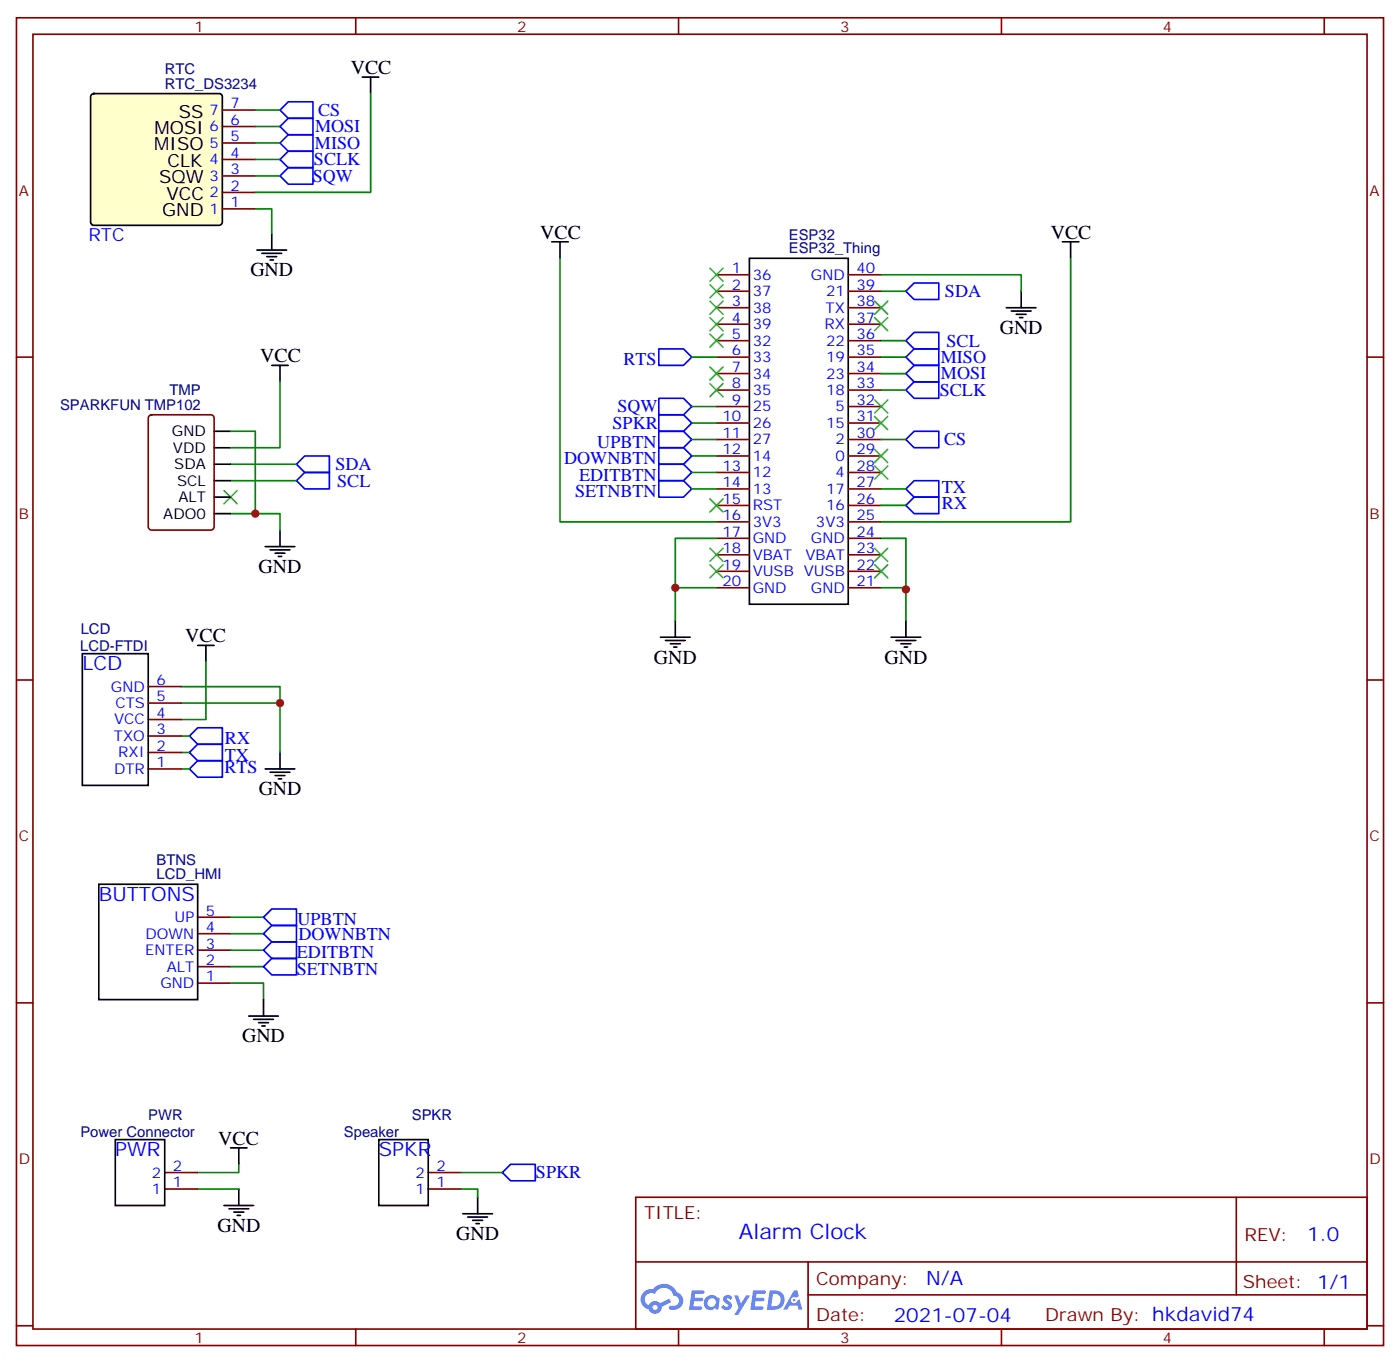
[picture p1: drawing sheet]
<svg xmlns="http://www.w3.org/2000/svg" width="300mm" height="292mm" viewBox="0 0 300 292" stroke-linecap="round" stroke-linejoin="round" font-family="sans-serif">
<g fill="none" stroke="#870000" stroke-width=".35">
<path d="M3.5 3.8h292.8v284.3h-292.8zM7.1 7.3h285.7v277.3h-285.7zM76.2 3.8v3.5M145.3 3.8v3.5M214.5 3.8v3.5M283.6 3.8v3.5M3.5 76.5h3.6M292.8 76.5h3.5M3.5 145.6h3.6M292.8 145.6h3.5M3.5 214.8h3.6M292.8 214.8h3.5"/>
<path d="M136.2 256.4h156.6v28.2h-156.6zM264.8 256.4v20.9M136.2 270.2h156.5M173.1 277.3h119.6M173.1 270.2v14.2M3.5 283.9h3.6M76.2 284.6v3.5M145.3 284.6v3.5M214.5 284.6v3.5M283.6 284.6v3.5M292.8 283.9h3.5"/>
</g>
<g fill="#5487ff">
<path d="M155.2 277.6a1.22 1.22 0 0 1 1.7 .2l-.4 .6a.47 .47 0 0 0-.4-.4 .47 .47 0 0 0-.5 .2l.1 .1a1.55 1.55 0 0 1 1 1.5 1.34 1.34 0 0 1-2.2 .2l.4-.6 .8 .5a.29 .29 0 0 0 .3-.3 .29 .29 0 0 0-.3-.3 1.04 1.04 0 0 1-.5-1.7z"/>
<path d="M148.2 276.3h2.1a.43 .43 0 0 1 .4 .1 .43 .43 0 0 1 .2 .5l-.4 .2h-1.6l-.1 .8h1.5a.37 .37 0 0 1 .3 .4 .37 .37 0 0 1-.4 .4h-1.5l-.2 1.1h1.3a.43 .43 0 0 1 .4 0 .43 .43 0 0 1 .1 .5l-.3 .2h-2.4z"/>
<path d="M161.3 276.3h2.1a.43 .43 0 0 1 .5 .1 .43 .43 0 0 1 .1 .5l-.3 .2h-1.7l-.1 .8h1.5a.37 .37 0 0 1 .4 .4 .37 .37 0 0 1-.4 .4h-1.6l-.2 1.1h1.3a.43 .43 0 0 1 .5 0 .43 .43 0 0 1 .1 .5l-.3 .2h-2.5z"/>
<path d="M170.1 276.3h.7l.3 1.3-.6 .3a.69 .69 0 0 0-1 .3 .69 .69 0 0 0 .4 .9 .69 .69 0 0 0 .9-.6l.5-.2 .5 2.2h-.7l-.3-.9h-1.7l-.5 .9h-.9z"/>
<path d="M157.3 277.4h.8l.6 1.8 1.1-1.8h.8l-2.5 4.2h-.8l.9-1.5z"/>
<path d="M164.8 276.3l-.5 4.2h1.3a2.11 2.11 0 0 0 2.4-2.1 2.11 2.11 0 0 0-2.5-2.1zM165.6 277.1a1.39 1.39 0 0 1 1.6 1.4 1.39 1.39 0 0 1-1.8 1.3h-.2z"/>
<path d="M151.2 277.9a1.47 1.47 0 0 0-.2 2.1 1.47 1.47 0 0 0 2.1 .2l.8 .3 .2-2.3-.1-.3h-.4a1.49 1.49 0 0 0-2.4 0zM151.8 278.3a.92 .92 0 0 1 1.5 .5 .92 .92 0 0 1-1.2 1.1 .9 .9 0 0 1-.3-1.6z"/>
<path d="M137.9 276.7a2.18 2.18 0 0 0 1 3.7 1.44 1.44 0 0 0 1.7 .9 1.44 1.44 0 0 0 1.1-1.4l2-1.1-.4-.7-1.9 1a1.47 1.47 0 0 0-2.4 .4 1.39 1.39 0 0 1-.7-1.9 1.39 1.39 0 0 1 2-.5 2.08 2.08 0 0 1 2.1-1.3 2.08 2.08 0 0 1 1.9 1.7 1.07 1.07 0 0 1 1.1 1 1.07 1.07 0 0 1-1 1.1h-.6a.43 .43 0 0 0-.6 .4 .43 .43 0 0 0 .5 .5 2 2 0 0 0 2.4-1 2 2 0 0 0-.7-2.6l-.5-.2a2.98 2.98 0 0 0-5-.6l-1.1 .1zM139.8 280a.54 .54 0 0 1 1 0 .54 .54 0 0 1-1 0z"/>
<circle cx="170.1" cy="278.4" r=".26"/>
</g>
<path d="M160.5 55.3h21.2v74.1h-21.2z" fill="none" stroke="#000" stroke-width=".35"/>
<g fill="none" stroke="#870000" stroke-width=".35">
<path d="M153.5 58.8h7M181.7 58.8h7M153.5 62.4h7M153.5 65.9h7M153.5 69.4h7M153.5 73h7M153.5 76.5h7M181.7 62.4h7M181.7 65.9h7M181.7 69.4h7M181.7 73h7M181.7 76.5h7"/>
<path d="M153.5 83.5h7M153.5 87.1h7M153.5 90.6h7M153.5 94.1h7M153.5 97.6h7M153.5 80h7M181.7 83.5h7M181.7 87.1h7M181.7 90.6h7M181.7 94.1h7M181.7 97.6h7M181.7 80h7"/>
<path d="M153.5 101.2h7M153.5 104.7h7M153.5 108.2h7M153.5 111.8h7M153.5 115.3h7M153.5 118.8h7M181.7 101.2h7M181.7 104.7h7M181.7 108.2h7M181.7 111.8h7M181.7 115.3h7M181.7 118.8h7"/>
<path d="M153.5 122.3h7M153.5 125.9h7M181.7 122.3h7M181.7 125.9h7"/>
</g>
<path d="M19.6 20.2l.5-.2h26.8a.71 .71 0 0 1 .7 .7v26.9a.76 .76 0 0 1-.7 .7h-26.8a.76 .76 0 0 1-.7-.7v-26.9z" fill="#ffc" stroke="#000" stroke-width=".35"/>
<g fill="none" stroke="#870000" stroke-width=".35">
<path d="M47.6 37.7h7.1M47.6 34.1h7.1M47.6 30.6h7.1M47.6 27.1h7.1M47.6 23.6h7.1M47.6 44.7h7.1M47.6 41.2h7.1M32 89l.5-.2h12.7a.71 .71 0 0 1 .7 .7v23.3a.76 .76 0 0 1-.7 .7h-12.7a.76 .76 0 0 1-.8-.7v-23.3zM42.3 200h7.1M42.3 196.4h7.1M42.3 210.5h7.1M42.3 207h7.1"/>
<path d="M42.3 203.5h7.1M35.3 254.6h7M35.3 251.1h7M91.7 254.6h7.1M91.7 251.1h7.1"/>
</g>
<g fill="none" stroke="#000" stroke-width=".35">
<path d="M77.6 16.5h3.5M79.4 16.5v3.5M55 53.6h6.4M56.1 54.3h4.2M57.1 55h2.2M57.9 55.7h.7M58.2 50v3.6M118.2 51.8h3.5M119.9 51.8v3.5M227.5 51.8h3.6M229.3 51.8v3.5M58.2 78.2h3.5"/>
<path d="M60 78.2v3.6M215.5 65.9h6.4M216.6 66.6h4.2M217.7 67.3h2.1M218.4 68h.7M218.7 62.4v3.5M45.9 99.4h3.5M45.9 95.9h3.5M45.9 92.4h3.5M45.9 110h3.5M45.9 106.5h3.5M45.9 102.9h3.5"/>
<path d="M56.8 117.1h6.3M57.9 117.8h4.2M58.9 118.5h2.1M59.6 119.2h.7M60 113.5v3.6M42.3 138.2h3.6M44.1 138.2v3.5M141.5 136.5h6.3M142.5 137.2h4.3M143.6 137.9h2.1M144.3 138.6h.7M144.6 132.9v3.6"/>
<path d="M190.9 136.5h6.3M191.9 137.2h4.2M193 137.9h2.1M193.7 138.6h.7M194 132.9v3.6M56.8 164.7h6.3M57.9 165.4h4.2M58.9 166.1h2.1M59.6 166.8h.7M60 161.1v3.6M21.2 189.4h21.1v24.7h-21.1zM53.3 217.6h6.3"/>
<path d="M54.3 218.3h4.3M55.4 219h2.1M56.1 219.7h.7M56.4 214.1v3.5M24.7 244.1h10.6v14.1h-10.6zM48 258.2h6.3M49 258.9h4.3M49.4 245.8h3.5M50.1 259.6h2.1M51.2 245.8v3.5M51.2 254.6v3.6M81.1 244.1h10.6v14.1h-10.6z"/>
<path d="M99.1 259.9h6.4M102.3 256.4v3.5M50.8 260.3h.7M100.2 260.6h4.2M101.2 261.3h2.2M102 262h.7"/>
</g>
<g fill="none" stroke="#008700" stroke-width=".35">
<path d="M54.7 23.6h5.3M54.7 27.1h5.3M54.7 30.6h5.3M54.7 34.1h5.3M54.7 37.7h5.3M79.4 20v21.2h-24.7M54.7 44.7h3.5v5.3M119.9 55.3v56.5h33.6M188.7 58.8h30v3.6M229.3 55.3v56.5h-40.6M148.2 76.5h5.3M188.7 62.4h5.3"/>
<path d="M188.7 73h5.3M188.7 76.5h5.3M49.4 92.4h5.3v17.6M49.4 99.4h14.1M60 81.8v14.1h-10.6M148.2 94.1h5.3M148.2 87.1h5.3M148.2 97.6h5.3M148.2 90.6h5.3M188.7 94.1h5.3M188.7 83.5h5.3M188.7 80h5.3"/>
<path d="M49.4 110h10.6v3.5M49.4 102.9h14.1M148.2 104.7h5.3M148.2 101.2h5.3M153.5 115.3h-8.9v10.6M188.7 115.3h5.3v10.9M188.7 104.7h5.3M188.7 108.2h5.3M153.5 125.9h-8.9v7M188.7 125.9h5.3v7M38.8 150.6h21.2v10.5M38.8 147h21.2v3.6"/>
<path d="M38.8 157.6h1.8M44.1 141.7v12.4h-5.3M38.8 164.7h1.8M38.8 161.1h1.8M49.4 200h7M49.4 196.4h7M49.4 210.5h7v3.6M49.4 207h7M49.4 203.5h7M42.3 254.6h8.9M51.2 249.3v1.8h-8.9M98.8 254.6h3.5v1.8"/>
<path d="M98.8 251.1h8.8"/>
</g>
<g fill="none" stroke="#00f" stroke-width=".35">
<path d="M60 27.1l1.7-1.8h5.3v3.6h-5.3zM60 30.6l1.7-1.7h5.3v3.5h-5.3zM60 34.1l1.7-1.7h5.3v3.5h-5.3zM60 37.7l1.7-1.8h5.3v3.5h-5.3zM61.7 21.8h5.3v3.5h-5.3l-1.7-1.7zM141.1 74.7h5.3l1.8 1.8-1.8 1.7h-5.3zM194 73l1.8-1.8h5.3v3.5h-5.3zM194 62.4l1.8-1.8h5.3v3.5h-5.3zM194 76.5l1.8-1.8h5.3v3.5h-5.3zM65.3 97.6h5.3v3.6h-5.3l-1.8-1.8zM141.1 85.3h5.3l1.8 1.8-1.8 1.7h-5.3zM141.1 92.4h5.3l1.8 1.7-1.8 1.8h-5.3z"/>
<path d="M141.1 95.9h5.3l1.8 1.7-1.8 1.8h-5.3zM141.1 99.4h5.3l1.8 1.8-1.8 1.7h-5.3zM141.1 88.8h5.3l1.8 1.8-1.8 1.8h-5.3zM194 80l1.8-1.8h5.3v3.6h-5.3zM194 94.1l1.8-1.7h5.3v3.5h-5.3zM195.8 81.8h5.3v3.5h-5.3l-1.8-1.8zM63.5 102.9l1.8-1.7h5.3v3.5h-5.3zM141.1 102.9h5.3l1.8 1.8-1.8 1.8h-5.3zM194 108.2l1.8-1.7h5.3v3.5h-5.3zM194 104.7l1.8-1.8h5.3v3.6h-5.3zM42.3 155.9h5.3v3.5h-5.3l-1.7-1.8zM42.3 159.4h5.3v3.5h-5.3l-1.7-1.8z"/>
<path d="M40.6 164.7l1.7-1.8h5.3v3.5h-5.3zM58.2 198.2h5.3v3.5h-5.3l-1.8-1.7zM58.2 194.7h5.3v3.5h-5.3l-1.8-1.8zM58.2 205.2h5.3v3.6h-5.3l-1.8-1.8zM58.2 201.7h5.3v3.5h-5.3l-1.8-1.7zM107.6 251.1l1.8-1.8h5.3v3.6h-5.3z"/>
</g>
<g fill="none" stroke="#3c3" stroke-width=".35">
<path d="M152 57.4l2.9 2.9M154.9 57.4l-2.9 2.9M152 78.6l2.9 2.8M152 71.5l2.9 2.9M152 68l2.9 2.8M152 61l2.9 2.8M152 64.5l2.9 2.8M154.9 78.6l-2.9 2.8M154.9 71.5l-2.9 2.9M154.9 68l-2.9 2.8M154.9 61l-2.9 2.8M154.9 64.5l-2.9 2.8"/>
<path d="M187.3 64.5l2.8 2.8M187.3 68l2.8 2.8M190.1 64.5l-2.8 2.8M190.1 68l-2.8 2.8M152 82.1l2.9 2.8M154.9 82.1l-2.9 2.8M187.3 85.7l2.8 2.8M187.3 96.2l2.8 2.9M187.3 99.8l2.8 2.8M187.3 89.2l2.8 2.8M190.1 85.7l-2.8 2.8M190.1 96.2l-2.8 2.9"/>
<path d="M190.1 99.8l-2.8 2.8M190.1 89.2l-2.8 2.8M48 105.1l2.8 2.8M50.8 105.1l-2.8 2.8M152 106.8l2.9 2.8M152 117.4l2.9 2.8M154.9 106.8l-2.9 2.8M154.9 117.4l-2.9 2.8M187.3 117.4l2.8 2.8M190.1 117.4l-2.8 2.8M152 120.9l2.9 2.9M154.9 120.9l-2.9 2.9"/>
<path d="M187.3 120.9l2.8 2.9M190.1 120.9l-2.8 2.9"/>
</g>
<g fill="#c00">
<circle cx="144.6" cy="125.9" r=".88"/>
<circle cx="194" cy="126.2" r=".88"/>
<circle cx="54.7" cy="110" r=".88"/>
<circle cx="60" cy="150.6" r=".88"/>
</g>
<path d="M31.7 157.6h7.1M31.7 154.1h7.1M31.7 150.6h7.1M31.7 147h7.1M31.7 164.7h7.1M31.7 161.1h7.1" fill="none" stroke="#870000" stroke-width=".35"/>
<path d="M17.6 140h14.1v28.2h-14.1z" fill="none" stroke="#000" stroke-width=".35"/>
<text font-size="4.6" fill="#00f" x="158.3" y="265.4">Alarm Clock</text>
<g font-size="4.2">
<text x="75.1" y="15.8">VCC</text>
<text x="115.7" y="51.1">VCC</text>
<text x="225.1" y="51.1">VCC</text>
<text x="53.6" y="59.2">GND</text>
<text x="214.1" y="71.5">GND</text>
<text x="55.7" y="77.5">VCC</text>
<text x="55.4" y="122.7">GND</text>
<text x="39.7" y="137.5">VCC</text>
<text x="140.1" y="142.1">GND</text>
<text x="189.4" y="142.1">GND</text>
<text x="55.4" y="170.3">GND</text>
<text x="51.9" y="223.2">GND</text>
<text x="46.8" y="245.1">VCC</text>
<text x="46.6" y="263.8">GND</text>
<text x="97.7" y="265.6">GND</text>
</g>
<g font-size="4.2" fill="#00f">
<text x="17.6" y="143.5">LCD</text>
<text x="21.2" y="192.9">BUTTONS</text>
<text x="24.7" y="247.6">PWR</text>
<text x="81.1" y="247.6">SPKR</text>
<text x="280" y="265.7">1.0</text>
<text x="198.3" y="275.2">N/A</text>
<text x="191.4" y="283">2021-07-04</text>
</g>
<g font-size="3.9">
<text x="33.1" y="28.7">MOSI</text>
<text x="38.3" y="25.2">SS</text>
<text x="33" y="32.2">MISO</text>
<text x="35.9" y="35.8">CLK</text>
<text x="34.1" y="39.3">SQW</text>
<text x="34.8" y="46.3">GND</text>
<text x="35.7" y="42.8">VCC</text>
</g>
<g font-size="3.9" fill="#00f">
<text x="67.5" y="28.4">MOSI</text>
<text x="68.2" y="24.8">CS</text>
<text x="67.2" y="35.4">SCLK</text>
<text x="67.5" y="31.9">MISO</text>
<text x="67" y="38.9">SQW</text>
<text x="18.9" y="51.7">RTC</text>
<text x="202.4" y="63.7">SDA</text>
<text x="201.5" y="77.7">MISO</text>
<text x="202.7" y="74.3">SCL</text>
<text x="133.5" y="78.2">RTS</text>
<text x="201.5" y="81.3">MOSI</text>
<text x="132.3" y="88.3">SQW</text>
<text x="201.3" y="84.8">SCLK</text>
<text x="127.9" y="95.9">UPBTN</text>
<text x="131.2" y="91.8">SPKR</text>
<text x="202.2" y="95.4">CS</text>
<text x="71.9" y="100.7">SDA</text>
<text x="120.8" y="99.4">DOWNBTN</text>
<text x="72.2" y="104.2">SCL</text>
<text x="123.2" y="106.5">SETNBTN</text>
<text x="124.1" y="102.9">EDITBTN</text>
<text x="201.7" y="105.6">TX</text>
<text x="201.7" y="109.1">RX</text>
<text x="48.2" y="159.4">RX</text>
<text x="48.1" y="165.5">RTS</text>
<text x="48.2" y="162.9">TX</text>
<text x="63.7" y="198.2">UPBTN</text>
<text x="63.9" y="201.3">DOWNBTN</text>
<text x="63.6" y="208.8">SETNBTN</text>
<text x="63.6" y="205.2">EDITBTN</text>
<text x="114.8" y="252.3">SPKR</text>
</g>
<g font-size="3.9" fill="#800">
<text x="137.9" y="261">TITLE:</text>
<text x="266.6" y="265.7">REV:</text>
<text x="174.8" y="275.2">Company:</text>
<text x="266.2" y="275.8">Sheet: 1/1</text>
<text x="174.8" y="282.9">Date:</text>
<text x="223.9" y="282.9">Drawn By: hkdavid74</text>
</g>
<g font-size="3.2" fill="#800">
<text x="41.6" y="6.8">1</text>
<text x="110.8" y="6.8">2</text>
<text x="179.9" y="6.8">3</text>
<text x="249.1" y="6.8">4</text>
<text x="4.1" y="41.9">A</text>
<text x="293.3" y="41.9">A</text>
<text x="4.1" y="111.1">B</text>
<text x="293.3" y="111.1">B</text>
<text x="4.1" y="180.2">C</text>
<text x="293.3" y="180.2">C</text>
<text x="4.1" y="249.3">D</text>
<text x="293.3" y="249.3">D</text>
<text x="41.6" y="287.6">1</text>
<text x="110.8" y="287.6">2</text>
<text x="179.9" y="287.6">3</text>
<text x="249.1" y="287.6">4</text>
</g>
<g font-size="3.2" fill="#000080">
<text x="35.3" y="15.7">RTC</text>
<text x="35.3" y="19">RTC_DS3234</text>
<text x="169" y="51.3">ESP32</text>
<text x="169" y="54.3">ESP32_Thing</text>
<text x="12.9" y="87.8">SPARKFUN TMP102</text>
<text x="36.3" y="84.6">TMP</text>
<text x="17.3" y="135.8">LCD</text>
<text x="17.2" y="139.4">LCD-FTDI</text>
<text x="33.5" y="185.2">BTNS</text>
<text x="33.5" y="188.3">LCD_HMI</text>
<text x="31.8" y="239.8">PWR</text>
<text x="88.2" y="239.8">SPKR</text>
<text x="17.2" y="243.4">Power Connector</text>
<text x="73.7" y="243.4">Speaker</text>
</g>
<g font-size="3.2" fill="#00f">
<text x="49.4" y="23.2">7</text>
<text x="44.9" y="28.2">6</text>
<text x="44.9" y="24.6">7</text>
<text x="49.4" y="26.7">6</text>
<text x="44.9" y="35.2">4</text>
<text x="44.9" y="31.7">5</text>
<text x="49.4" y="33.8">4</text>
<text x="49.4" y="30.3">5</text>
<text x="44.9" y="38.7">3</text>
<text x="49.4" y="40.9">2</text>
<text x="49.4" y="37.3">3</text>
<text x="44.9" y="45.8">1</text>
<text x="44.9" y="42.3">2</text>
<text x="49.4" y="44.4">1</text>
<text x="156.7" y="58.5">1</text>
<text x="161.2" y="59.9">36</text>
<text x="173.7" y="59.9">GND</text>
<text x="183.4" y="58.5">40</text>
<text x="156.7" y="65.5">3</text>
<text x="156.7" y="62">2</text>
<text x="161.2" y="63.4">37</text>
<text x="176.9" y="63.4">21</text>
<text x="183.4" y="62">39</text>
<text x="183.4" y="65.5">38</text>
<text x="156.7" y="69.1">4</text>
<text x="161.2" y="70.5">39</text>
<text x="161.2" y="67">38</text>
<text x="176.6" y="70.5">RX</text>
<text x="176.8" y="67">TX</text>
<text x="183.4" y="69.1">37</text>
<text x="156.7" y="76.1">6</text>
<text x="156.7" y="72.6">5</text>
<text x="161.2" y="77.5">33</text>
<text x="161.2" y="74">32</text>
<text x="176.9" y="74">22</text>
<text x="176.9" y="77.5">19</text>
<text x="183.4" y="72.6">36</text>
<text x="183.4" y="76.1">35</text>
<text x="156.7" y="83.2">8</text>
<text x="156.7" y="79.7">7</text>
<text x="161.2" y="81.1">34</text>
<text x="176.9" y="81.1">23</text>
<text x="183.4" y="83.2">33</text>
<text x="183.4" y="79.7">34</text>
<text x="156.7" y="86.7">9</text>
<text x="161.2" y="88.1">25</text>
<text x="161.2" y="84.6">35</text>
<text x="176.9" y="84.6">18</text>
<text x="179" y="88.1">5</text>
<text x="183.4" y="86.7">32</text>
<text x="154.7" y="93.8">11</text>
<text x="154.7" y="90.2">10</text>
<text x="161.2" y="95.2">27</text>
<text x="161.2" y="91.7">26</text>
<text x="176.9" y="91.7">15</text>
<text x="179" y="95.2">2</text>
<text x="183.4" y="90.2">31</text>
<text x="183.4" y="93.8">30</text>
<text x="154.7" y="100.8">13</text>
<text x="154.7" y="97.3">12</text>
<text x="161.2" y="98.7">14</text>
<text x="179" y="98.7">0</text>
<text x="183.4" y="97.3">29</text>
<text x="183.4" y="100.8">28</text>
<text x="154.7" y="107.9">15</text>
<text x="154.7" y="104.4">14</text>
<text x="161.2" y="105.8">13</text>
<text x="161.2" y="102.2">12</text>
<text x="176.9" y="105.8">17</text>
<text x="179" y="102.2">4</text>
<text x="183.4" y="104.4">27</text>
<text x="183.4" y="107.9">26</text>
<text x="154.7" y="111.4">16</text>
<text x="161.2" y="112.8">3V3</text>
<text x="161.2" y="109.3">RST</text>
<text x="174.8" y="112.8">3V3</text>
<text x="176.9" y="109.3">16</text>
<text x="183.4" y="111.4">25</text>
<text x="154.7" y="118.5">18</text>
<text x="154.7" y="114.9">17</text>
<text x="161.2" y="119.9">VBAT</text>
<text x="161.2" y="116.3">GND</text>
<text x="172.5" y="119.9">VBAT</text>
<text x="173.7" y="116.3">GND</text>
<text x="183.4" y="114.9">24</text>
<text x="183.4" y="118.5">23</text>
<text x="154.7" y="125.5">20</text>
<text x="154.7" y="122">19</text>
<text x="161.2" y="123.4">VUSB VUSB</text>
<text x="183.4" y="122">22</text>
<text x="183.4" y="125.5">21</text>
<text x="161.2" y="126.9">GND</text>
<text x="173.7" y="126.9">GND</text>
<text x="23.8" y="148.1">GND</text>
<text x="33.5" y="146.7">6</text>
<text x="24.4" y="155.2">VCC</text>
<text x="24.7" y="151.6">CTS</text>
<text x="33.5" y="153.7">4</text>
<text x="33.5" y="150.2">5</text>
<text x="24.4" y="158.7">TXO</text>
<text x="33.5" y="160.8">2</text>
<text x="33.5" y="157.3">3</text>
<text x="24.4" y="165.7">DTR</text>
<text x="25.3" y="162.2">RXI</text>
<text x="33.5" y="164.3">1</text>
<text x="37.4" y="197.5">UP</text>
<text x="44.1" y="196.1">5</text>
<text x="31.2" y="201">DOWN</text>
<text x="44.1" y="203.1">3</text>
<text x="44.1" y="199.6">4</text>
<text x="31.1" y="204.5">ENTER</text>
<text x="35.7" y="208.1">ALT</text>
<text x="44.1" y="206.7">2</text>
<text x="34.3" y="211.6">GND</text>
<text x="44.1" y="210.2">1</text>
<text x="37" y="250.8">2</text>
<text x="93.5" y="250.8">2</text>
<text x="32.6" y="255.7">1</text>
<text x="32.6" y="252.2">2</text>
<text x="37" y="254.3">1</text>
<text x="89" y="255.7">1</text>
<text x="89" y="252.2">2</text>
<text x="93.5" y="254.3">1</text>
</g>
<g font-size="3.2">
<text x="36.8" y="93.4">GND</text>
<text x="37" y="96.9">VDD</text>
<text x="37.3" y="100.5">SDA</text>
<text x="37.9" y="104">SCL</text>
<text x="38.2" y="107.5">ALT</text>
<text x="35" y="111.1">ADO0</text>
</g>
</svg>
